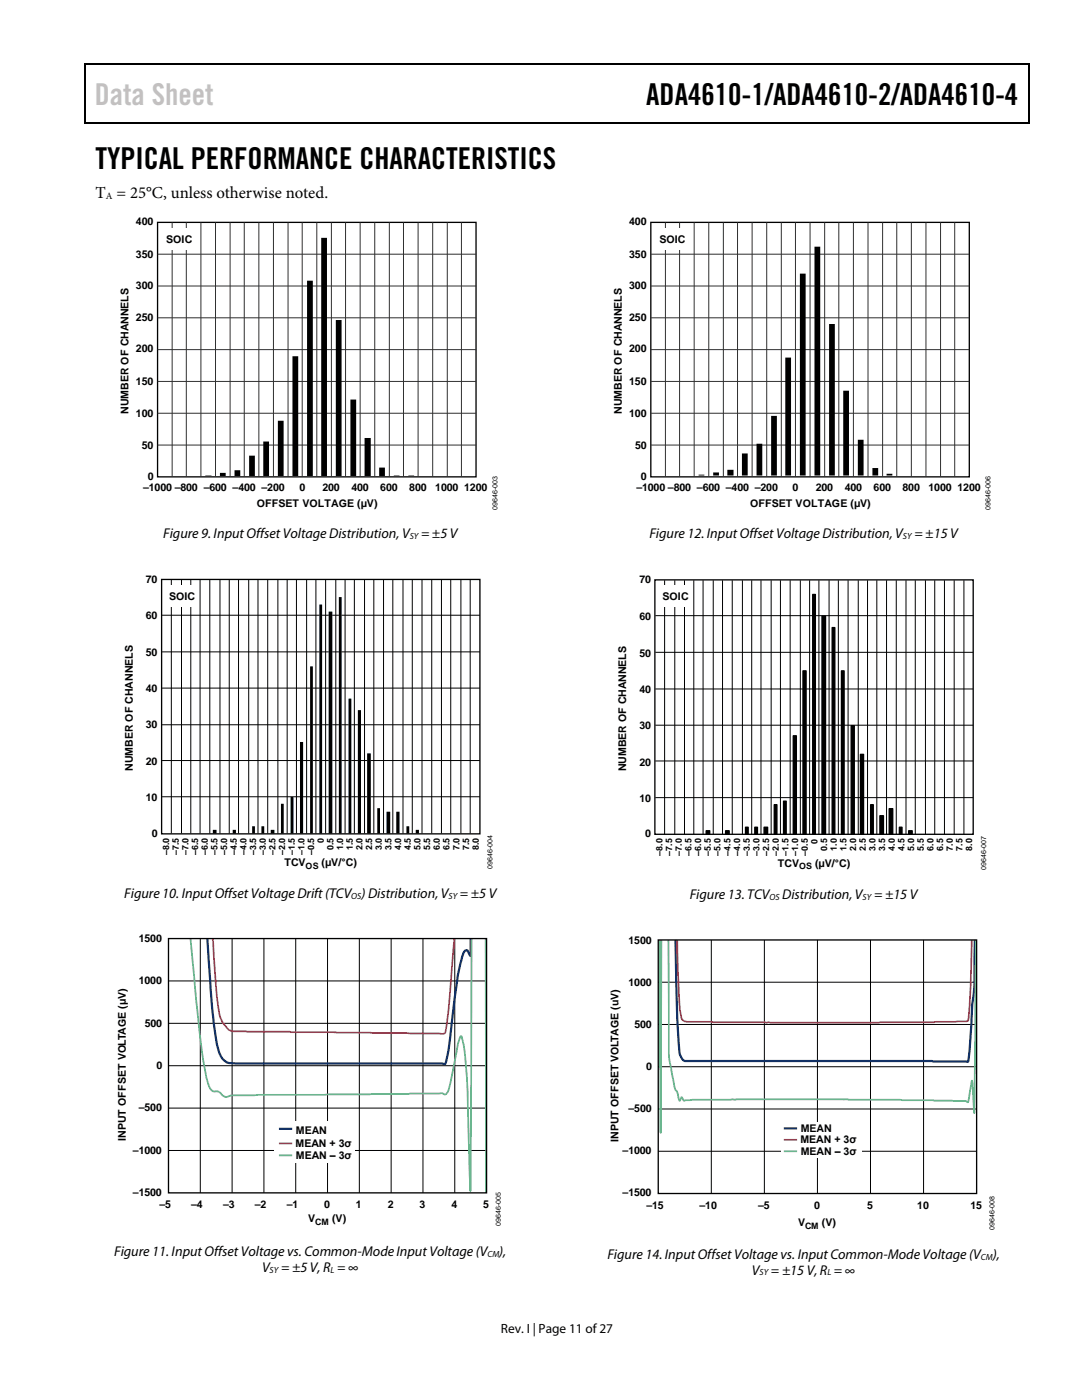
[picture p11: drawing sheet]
<svg xmlns="http://www.w3.org/2000/svg" width="216mm" height="279mm" viewBox="0 0 216 279" stroke-linecap="round" stroke-linejoin="round" font-family="sans-serif">
<g fill="#000">
<path d="M16.9 12.7h.2v1h-.2zM16.9 12.7h.2v.3h-.2zM82.5 12.7h.3v.3h-.3zM205.1 12.7h.3v1h-.3zM205.1 12.7h.3v.3h-.3zM16.9 24.4h.2v.2h-.2zM82.3 24.4h.2v.2h-.2zM205.1 24.4h.3v.2h-.3z"/>
<path d="M81.5 94.9l1.1 .1zM78.6 94.9l1.1 .1zM75.7 93.3h1.1v1.7h-1.1zM72.7 87.4h1.3v7.6h-1.3zM69.9 79.7h1.2v15.3h-1.2zM67 63.9h1.2v31.1h-1.2zM64.1 47.5h1.1v47.5h-1.1zM61.3 56h1.1v39h-1.1zM58.4 71.1h1.1v23.9h-1.1zM55.4 84h1.2v11h-1.2zM52.5 88.1h1.2v6.9h-1.2zM49.7 90.9h1.2v4.1h-1.2zM46.8 93.8h1.1v1.2h-1.1zM43.9 94.4h1.1v.6h-1.1zM41 94.9l1.2 .1z"/>
</g>
<path d="M17 13.7v10.7M17.1 12.8h65.4M82.8 12.8h122.3M205.2 13.7v10.7M17.1 24.5h188" fill="none" stroke="#000" stroke-width=".25"/>
<path d="M31.4 44.4h63.6v50.8h-63.6z" fill="none" stroke="#000" stroke-width=".26"/>
<g fill="none" stroke="#303030" stroke-width=".2">
<path d="M31.4 57.1h63.6M31.4 50.7h63.6M34.4 44.4v50.8M37.2 44.4v50.8M40.1 44.4v50.8M43 44.4v50.8M45.9 44.4v50.8M48.7 44.4v50.8M51.7 44.4v50.8M54.6 44.4v50.8M57.5 44.4v50.8M60.3 44.4v50.8"/>
<path d="M63.2 44.4v50.8M66.1 44.4v50.8M69 44.4v50.8M71.9 44.4v50.8M74.8 44.4v50.8M77.7 44.4v50.8M80.5 44.4v50.8M83.4 44.4v50.8M86.3 44.4v50.8M89.3 44.4v50.8M92.1 44.4v50.8M31.4 76.1h63.6"/>
<path d="M31.4 69.8h63.6M31.4 63.4h63.6M31.4 88.8h63.6M31.4 82.5h63.6"/>
</g>
<path d="M32.5 45.5h6.7v4.3h-6.7z" fill="#fff"/>
<g fill="none" stroke="#000" stroke-width=".2">
<path d="M34.2 115.6v50.7M36.2 115.6v50.7M38.1 115.6v50.7M39.9 115.6v50.7M41.9 115.6v50.7M43.9 115.6v50.7M45.7 115.6v50.7M47.6 115.6v50.7M49.6 115.6v50.7M51.5 115.6v50.7M53.4 115.6v50.7M55.4 115.6v50.7"/>
<path d="M57.3 115.6v50.7M59.2 115.6v50.7M61.2 115.6v50.7M63 115.6v50.7M65 115.6v50.7M67 115.6v50.7M68.9 115.6v50.7M70.7 115.6v50.7M72.7 115.6v50.7M74.6 115.6v50.7M76.5 115.6v50.7M78.4 115.6v50.7"/>
<path d="M80.4 115.6v50.7M82.3 115.6v50.7M84.2 115.6v50.7M86.1 115.6v50.7M88.1 115.6v50.7M89.9 115.6v50.7M92 115.6v50.7M93.8 115.6v50.7M32.3 137.3h63.5M32.3 130.1h63.5M32.3 122.8h63.5M32.3 159h63.5"/>
<path d="M32.3 151.8h63.5M32.3 144.6h63.5"/>
</g>
<path d="M83 165.6h.6v.7h-.6zM81.1 164.9h.5v1.4h-.5zM79.1 162h.6v4.3h-.6zM77.1 162h.8v4.3h-.8zM75.3 161.3h.5v5h-.5zM73.3 150.4h.7v15.9h-.7zM71.4 141.7h.6v24.6h-.6zM69.6 139.4h.5v26.9h-.5zM67.6 119.2h.6v47.1h-.6zM65.6 122.1h.7v44.2h-.7zM63.7 120.7h.6v45.6h-.6zM61.9 133h.5v33.3h-.5zM59.9 148.1h.6v18.2h-.6zM58 159h.5v7.3h-.5zM56.1 160.4h.5v5.9h-.5zM54 165.6h.7v.7h-.7zM52.2 164.9h.5v1.4h-.5zM50.3 164.9h.6v1.4h-.6zM46.4 165.6h.7v.7h-.7zM42.5 165.6h.7v.7h-.7z" fill="#5b9bd5"/>
<path d="M83 165.6h.6v.7h-.6zM81.1 164.9h.5v1.4h-.5zM79.1 162h.6v4.3h-.6zM77.1 162h.8v4.3h-.8zM75.3 161.3h.5v5h-.5zM73.3 150.4h.7v15.9h-.7zM71.4 141.7h.6v24.6h-.6zM69.6 139.4h.5v26.9h-.5zM67.6 119.2h.6v47.1h-.6zM65.6 122.1h.7v44.2h-.7zM63.7 120.7h.6v45.6h-.6zM61.9 133h.5v33.3h-.5zM59.9 148.1h.6v18.2h-.6zM58 159h.5v7.3h-.5zM56.1 160.4h.5v5.9h-.5zM54 165.6h.7v.7h-.7zM52.2 164.9h.5v1.4h-.5zM50.3 164.9h.6v1.4h-.6zM46.4 165.6h.7v.7h-.7zM42.5 165.6h.7v.7h-.7z" fill="#000"/>
<path d="M32.2 115.6h63.6v50.8h-63.6z" fill="none" stroke="#000" stroke-width=".26"/>
<path d="M33 116.8h6.7v4.3h-6.7z" fill="#fff"/>
<g fill="none" stroke="#000" stroke-width=".2">
<path d="M33.6 195.8h63.5M40 187.3v50.8M46.3 187.3v50.8M52.7 187.3v50.8M59 187.3v50.8M65.4 187.3v50.8M71.7 187.3v50.8M78 187.3v50.8M84.4 187.3v50.8M90.7 187.3v50.8M33.6 212.7h63.5M33.6 204.2h63.5"/>
<path d="M33.6 229.6h63.5M33.6 221.1h63.5"/>
</g>
<path d="M41.4 187.3l.4 6.4a97.8 97.8 0 0 0 1.8 16 2.83 2.83 0 0 0 3.1 2.5h41.5l.5 .2 .2-.2a94.7 94.7 0 0 0 1.8-12.4 41.8 41.8 0 0 1 1.8-9.7 .56 .56 0 0 1 .8-.4l.6 1.1v-3.4" fill="none" stroke="#0a347d" stroke-width=".44"/>
<path d="M42.4 187.3l.1 .6a102.7 102.7 0 0 0 1.5 15.3l.7 1.3a2.4 2.4 0 0 0 2.2 1.3l40.7 .5a1.02 1.02 0 0 0 1.1-.1 1.02 1.02 0 0 0 .3-1.1l.5-3.6 1.2-14.2" fill="none" stroke="#e23354" stroke-width=".35"/>
<path d="M38 187.3l1.8 18.6a56.5 56.5 0 0 0 2 11 1.2 1.2 0 0 0 1.5 .9l.7 .3a1.34 1.34 0 0 0 2.1 .5l41.7-.4a.69 .69 0 0 1 .8 .2 1.21 1.21 0 0 0 1-1.3l1.4-6.5a11.4 11.4 0 0 1 .9-3.8h.2a57.6 57.6 0 0 1 1.2 13.1l.6 17.8 .2-50.4M96.9 187.3l.1 50.8" fill="none" stroke="#66b48c" stroke-width=".35"/>
<path d="M33.6 187.3h63.5v50.8h-63.5z" fill="none" stroke="#000" stroke-width=".26"/>
<path d="M54.7 223.8h16.1v8.3h-16.1z" fill="#fff"/>
<path d="M55.7 225.3h2.6" fill="none" stroke="#0a347d" stroke-width=".44"/>
<path d="M55.7 228.2h2.6" fill="none" stroke="#e23354" stroke-width=".35"/>
<path d="M55.7 230.6h2.6" fill="none" stroke="#66b48c" stroke-width=".35"/>
<path d="M129.9 44.4h63.5v50.8h-63.5z" fill="none" stroke="#000" stroke-width=".26"/>
<g fill="none" stroke="#303030" stroke-width=".2">
<path d="M129.9 57.1h63.5M129.9 50.7h63.5M132.8 44.4v50.8M135.6 44.4v50.8M138.5 44.4v50.8M141.4 44.4v50.8M144.3 44.4v50.8M147.2 44.4v50.8M150.1 44.4v50.8M153 44.4v50.8M155.9 44.4v50.8M158.7 44.4v50.8"/>
<path d="M161.6 44.4v50.8M164.6 44.4v50.8M167.4 44.4v50.8M170.3 44.4v50.8M173.2 44.4v50.8M176.1 44.4v50.8M178.9 44.4v50.8M181.8 44.4v50.8M184.8 44.4v50.8M187.7 44.4v50.8M190.5 44.4v50.8M129.9 76.1h63.5"/>
<path d="M129.9 69.8h63.5M129.9 63.4h63.5M129.9 88.8h63.5M129.9 82.5h63.5"/>
</g>
<path d="M130.9 45.5h6.7v4.3h-6.7z" fill="#fff"/>
<path d="M176.9 94.6h1.2v.3h-1.2zM174.1 93.4h1.1v1.5h-1.1zM171.2 87.8h1.1v7.1h-1.1zM168.3 78h1.1v16.9h-1.1zM165.4 64.7h1.2v30.2h-1.2zM162.5 49.2h1.2v45.7h-1.2zM159.6 54.6h1.2v40.3h-1.2zM156.7 71.4h1.1v23.5h-1.1zM153.9 83h1.1v11.9h-1.1zM151 88.6h1.1v6.3h-1.1zM148 90.5h1.2v4.4h-1.2zM145.1 93.8h1.3v1.1h-1.3zM142.3 94.3h1.2v.6h-1.2zM139.4 94.7h1.1v.2h-1.1z" fill="#000"/>
<g fill="none" stroke="#000" stroke-width=".2">
<path d="M132.6 115.8v50.7M134.6 115.8v50.7M136.6 115.8v50.7M138.4 115.8v50.7M140.3 115.8v50.7M142.3 115.8v50.7M144.2 115.8v50.7M146.1 115.8v50.7M148.1 115.8v50.7M150 115.8v50.7M151.8 115.8v50.7M153.9 115.8v50.7"/>
<path d="M155.7 115.8v50.7M157.7 115.8v50.7M159.7 115.8v50.7M161.5 115.8v50.7M163.4 115.8v50.7M165.4 115.8v50.7M167.3 115.8v50.7M169.2 115.8v50.7M171.3 115.8v50.7M173.1 115.8v50.7M175 115.8v50.7M176.9 115.8v50.7"/>
<path d="M178.8 115.8v50.7M180.8 115.8v50.7M182.6 115.8v50.7M184.7 115.8v50.7M186.5 115.8v50.7M188.5 115.8v50.7M190.4 115.8v50.7M192.3 115.8v50.7M130.8 137.5h63.4M130.8 130.2h63.4M130.8 122.9h63.4M130.8 159.2h63.4"/>
<path d="M130.8 151.9h63.4M130.8 144.7h63.4"/>
</g>
<path d="M130.7 115.7h63.5v50.8h-63.5z" fill="none" stroke="#000" stroke-width=".26"/>
<path d="M131.5 116.9h6.7v4.3h-6.7z" fill="#fff"/>
<path d="M181.3 165.8h.7v.7h-.7zM179.5 165.1h.5v1.4h-.5zM177.4 161.4h.7v5.1h-.7zM175.6 162.8h.7v3.7h-.7zM173.7 160.6h.6v5.9h-.6zM171.7 150.5h.6v16h-.6zM169.8 144.8h.7v21.7h-.7zM167.9 133.9h.5v32.6h-.5zM166 125.2h.6v41.3h-.6zM164 123h.7v43.5h-.7zM162.2 118.6h.5v47.9h-.5zM160.2 133.9h.6v32.6h-.6zM158.3 146.8h.6v19.7h-.6zM156.3 159.9h.6v6.6h-.6zM154.5 160.6h.5v5.9h-.5zM152.5 165.1h.7v1.4h-.7zM150.6 165.1h.5v1.4h-.5zM148.8 165.1h.5v1.4h-.5zM144.8 165.8h.7v.7h-.7zM140.9 165.8h.7v.7h-.7z" fill="#5b9bd5"/>
<path d="M181.3 165.8h.7v.7h-.7zM179.5 165.1h.5v1.4h-.5zM177.4 161.4h.7v5.1h-.7zM175.6 162.8h.7v3.7h-.7zM173.7 160.6h.6v5.9h-.6zM171.7 150.5h.6v16h-.6zM169.8 144.8h.7v21.7h-.7zM167.9 133.9h.5v32.6h-.5zM166 125.2h.6v41.3h-.6zM164 123h.7v43.5h-.7zM162.2 118.6h.5v47.9h-.5zM160.2 133.9h.6v32.6h-.6zM158.3 146.8h.6v19.7h-.6zM156.3 159.9h.6v6.6h-.6zM154.5 160.6h.5v5.9h-.5zM152.5 165.1h.7v1.4h-.7zM150.6 165.1h.5v1.4h-.5zM148.8 165.1h.5v1.4h-.5zM144.8 165.8h.7v.7h-.7zM140.9 165.8h.7v.7h-.7z" fill="#000"/>
<g fill="none" stroke="#000" stroke-width=".26">
<path d="M162.2 118.6h.5v47.9h-.5zM160.2 133.9h.6v32.6h-.6zM164 123h.7v43.5h-.7zM166 125.2h.6v41.3h-.6zM167.9 133.9h.5v32.6h-.5zM156.3 159.9h.6v6.6h-.6zM158.3 146.8h.6v19.7h-.6zM169.8 144.8h.7v21.7h-.7zM171.7 150.5h.6v16h-.6zM140.9 165.8h.7v.7h-.7zM144.8 165.8h.7v.7h-.7zM148.8 165.1h.5v1.4h-.5z"/>
<path d="M150.6 165.1h.5v1.4h-.5zM152.5 165.1h.7v1.4h-.7zM154.5 160.6h.5v5.9h-.5zM173.7 160.6h.6v5.9h-.6zM175.6 162.8h.7v3.7h-.7zM177.4 161.4h.7v5.1h-.7zM179.5 165.1h.5v1.4h-.5zM181.3 165.8h.7v.7h-.7z"/>
</g>
<path d="M131.3 196h63.6M141.9 187.6v50.6M152.5 187.6v50.6M163.1 187.6v50.6M173.7 187.6v50.6M184.3 187.6v50.6M131.3 212.9h63.6M131.3 204.5h63.6M131.3 229.8h63.6M131.3 221.3h63.6" fill="none" stroke="#000" stroke-width=".2"/>
<path d="M134.8 187.6l.1 6.4a164.8 164.8 0 0 0 .8 16.5 1.52 1.52 0 0 0 2 1.2h48.3l7 .2 .2-.1 .3-2.6 .5-8.9a50.6 50.6 0 0 0 .5-9.5v-3.2" fill="none" stroke="#0a347d" stroke-width=".44"/>
<path d="M135.1 187.6a127.9 127.9 0 0 0 .8 15.1 1.37 1.37 0 0 0 1.8 1.2l15.3 .2h22.4l15.2-.2 2.3-.1 .3-.1a179.4 179.4 0 0 0 .7-16.1" fill="none" stroke="#e23354" stroke-width=".35"/>
<path d="M131.7 187.6l.1 38.4 .2-38.4M133.4 187.6l.1 17.8a39.5 39.5 0 0 0 1 11l.2 1a4.7 4.7 0 0 1 .9 2.3l.4-.7 .6 .7 1.5-.2 8.1-.1h22.8l20.9 .3h2.9l.3 .3 .2-.4 .6-3.9 .5 6.4 .3-34.5" fill="none" stroke="#66b48c" stroke-width=".35"/>
<path d="M155.8 224h16.1v7.1h-16.1z" fill="#fff"/>
<path d="M156.4 225.2h2.7" fill="none" stroke="#0a347d" stroke-width=".44"/>
<path d="M156.4 227.5h2.7" fill="none" stroke="#e23354" stroke-width=".35"/>
<path d="M156.4 229.8h2.7" fill="none" stroke="#66b48c" stroke-width=".35"/>
<path d="M131.3 187.6h63.6v50.6h-63.6z" fill="none" stroke="#000" stroke-width=".26"/>
<text font-size="6" fill="#c1c1c1" x="18.9" y="21">Data Sheet</text>
<g font-size="6">
<text x="128.9" y="21">ADA4610-1/ADA4610-2/ADA4610-4</text>
<text x="19" y="33.7">TYPICAL PERFORMANCE CHARACTERISTICS</text>
</g>
<text font-size="3.3" x="19" y="39.6">T = 25°C, unless otherwise noted.</text>
<g font-size="2.8">
<text x="32.6" y="107.4">Figure 9. Input Offset Voltage Distribution, V</text>
<text x="84" y="107.4">= ±5 V</text>
<text x="129.6" y="107.4">Figure 12. Input Offset Voltage Distribution, V</text>
<text x="182.5" y="107.4">= ±15 V</text>
<text x="24.8" y="179.2">Figure 10. Input Offset Voltage Drift(TCV )Distribution, V</text>
<text x="91.7" y="179.2">= ±5 V</text>
<text x="137.6" y="179.5">Figure 13. TCV</text>
<text x="156.1" y="179.5">Distribution, V</text>
<text x="174.4" y="179.5">= ±15 V</text>
<text x="22.8" y="250.7">Figure 11. Input Offset Voltage vs. Common-ModeInputVoltage (V</text>
<text x="99.6" y="250.7">),</text>
<text x="121.2" y="251.2">Figure 14. Input Offset Voltage vs. InputCommon-Mode Voltage (V</text>
<text x="198.1" y="251.2">),</text>
<text x="52.3" y="253.9">V</text>
<text x="56.1" y="253.9">= ±5 V, R = ∞</text>
<text x="150" y="254.4">V</text>
<text x="153.8" y="254.4">= ±15 V, R = ∞</text>
</g>
<text font-size="2.7" x="99.9" y="266">Rev. I | Page 11 of27</text>
<g font-size="2.1">
<text x="27.1" y="44.9">400</text>
<text x="125.5" y="44.9">400</text>
<text x="27.1" y="51.4">350</text>
<text x="33.1" y="48.4">SOIC</text>
<text x="125.5" y="51.4">350</text>
<text x="131.6" y="48.4">SOIC</text>
<text x="27.1" y="57.7">300</text>
<text x="125.5" y="57.7">300</text>
<text x="27.1" y="64.1">250</text>
<text x="125.5" y="64.1">250</text>
<text x="27.1" y="70.3">200</text>
<text x="125.5" y="70.3">200</text>
<text x="27.1" y="76.8">150</text>
<text x="125.5" y="76.8">150</text>
<text x="25.7" y="82.6" transform="rotate(-90 25.7 82.6)">NUMBER OF CHANNELS</text>
<text x="27.1" y="83.2">100</text>
<text x="124.1" y="82.6" transform="rotate(-90 124.1 82.6)">NUMBER OF CHANNELS</text>
<text x="125.5" y="83.2">100</text>
<text x="28.3" y="89.5">50</text>
<text x="126.7" y="89.5">50</text>
<text x="29.5" y="95.7">0</text>
<text x="127.9" y="95.7">0</text>
<text x="28.6" y="98">–1000 –800 –600 –400 –200</text>
<text x="51.2" y="101.1">OFFSET VOLTAGE (µV)</text>
<text x="59.7" y="98">0</text>
<text x="64.3" y="98">200</text>
<text x="70.1" y="98">400</text>
<text x="75.9" y="98">600</text>
<text x="81.7" y="98">800</text>
<text x="86.9" y="98">1000</text>
<text x="92.6" y="98">1200</text>
<text x="127" y="98">–1000 –800 –600 –400 –200</text>
<text x="149.7" y="101.1">OFFSET VOLTAGE (µV)</text>
<text x="158.2" y="98">0</text>
<text x="162.8" y="98">200</text>
<text x="168.5" y="98">400</text>
<text x="174.3" y="98">600</text>
<text x="180.1" y="98">800</text>
<text x="185.3" y="98">1000</text>
<text x="191.1" y="98">1200</text>
<text x="29.1" y="116.3">70</text>
<text x="33.7" y="119.7">SOIC</text>
<text x="127.6" y="116.4">70</text>
<text x="132.2" y="119.8">SOIC</text>
<text x="29.1" y="123.6">60</text>
<text x="127.6" y="123.7">60</text>
<text x="29.1" y="131">50</text>
<text x="127.6" y="131.1">50</text>
<text x="29.1" y="138.2">40</text>
<text x="127.6" y="138.3">40</text>
<text x="29.1" y="145.4">30</text>
<text x="127.6" y="145.5">30</text>
<text x="26.5" y="153.8" transform="rotate(-90 26.5 153.8)">NUMBER OF CHANNELS</text>
<text x="29.1" y="152.8">20</text>
<text x="124.9" y="153.9" transform="rotate(-90 124.9 153.9)">NUMBER OF CHANNELS</text>
<text x="127.6" y="152.9">20</text>
<text x="29.1" y="159.9">10</text>
<text x="127.6" y="160.1">10</text>
<text x="30.3" y="167">0</text>
<text x="128.8" y="167.1">0</text>
<text x="56.8" y="172.8">TCV</text>
<text x="64.2" y="172.8">(µV/°C)</text>
<text x="155.2" y="173">TCV</text>
<text x="162.6" y="173">(µV/°C)</text>
<text x="27.7" y="188">1500</text>
<text x="125.4" y="188.3">1500</text>
<text x="27.7" y="196.5">1000</text>
<text x="125.4" y="196.7">1000</text>
<text x="28.9" y="204.9">500</text>
<text x="126.6" y="205.1">500</text>
<text x="31.2" y="213.3">0</text>
<text x="129" y="213.5">0</text>
<text x="27.7" y="221.8">–500</text>
<text x="125.4" y="222">–500</text>
<text x="25.1" y="227.7" transform="rotate(-90 25.1 227.7)">INPUT OFFSET VOLTAGE (µV)</text>
<text x="59" y="226.3">MEAN</text>
<text x="123.4" y="227.9" transform="rotate(-90 123.4 227.9)">INPUT OFFSET VOLTAGE (uV)</text>
<text x="159.8" y="225.9">MEAN</text>
<text x="26.5" y="230.2">–1000</text>
<text x="59" y="228.9">MEAN + 3σ</text>
<text x="59" y="231.3">MEAN – 3σ</text>
<text x="124.2" y="230.4">–1000</text>
<text x="159.7" y="228">MEAN + 3σ</text>
<text x="159.8" y="230.5">MEAN – 3σ</text>
<text x="26.5" y="238.6">–1500</text>
<text x="124.2" y="238.8">–1500</text>
<text x="31.8" y="241.1">–5</text>
<text x="38.2" y="241.1">–4</text>
<text x="44.5" y="241.1">–3</text>
<text x="50.9" y="241.1">–2</text>
<text x="57.2" y="241.1">–1</text>
<text x="61.5" y="243.9">V</text>
<text x="64.7" y="241.1">0</text>
<text x="66.3" y="243.9">(V)</text>
<text x="71" y="241.1">1</text>
<text x="77.4" y="241.1">2</text>
<text x="83.7" y="241.1">3</text>
<text x="90.1" y="241.1">4</text>
<text x="96.4" y="241.1">5</text>
<text x="129" y="241.2">–15</text>
<text x="139.6" y="241.2">–10</text>
<text x="151.3" y="241.2">–5</text>
<text x="159.2" y="244.7">V</text>
<text x="162.4" y="241.2">0</text>
<text x="164" y="244.7">(V)</text>
<text x="173" y="241.2">5</text>
<text x="183" y="241.2">10</text>
<text x="193.6" y="241.2">15</text>
</g>
<text font-size="1.9" x="21.1" y="39.8">A</text>
<g font-size="1.8">
<text x="81.7" y="107.6">SY</text>
<text x="180.2" y="107.6">SY</text>
<text x="33.8" y="170.7" transform="rotate(-90 33.8 170.7)">–8.0</text>
<text x="35.7" y="170.7" transform="rotate(-90 35.7 170.7)">–7.5</text>
<text x="37.6" y="170.7" transform="rotate(-90 37.6 170.7)">–7.0</text>
<text x="39.5" y="170.7" transform="rotate(-90 39.5 170.7)">–6.5</text>
<text x="41.5" y="170.7" transform="rotate(-90 41.5 170.7)">–6.0</text>
<text x="43.4" y="170.7" transform="rotate(-90 43.4 170.7)">–5.5</text>
<text x="45.3" y="170.7" transform="rotate(-90 45.3 170.7)">–5.0</text>
<text x="47.3" y="170.7" transform="rotate(-90 47.3 170.7)">–4.5</text>
<text x="49.2" y="170.7" transform="rotate(-90 49.2 170.7)">–4.0</text>
<text x="51.1" y="170.7" transform="rotate(-90 51.1 170.7)">–3.5</text>
<text x="53.1" y="170.7" transform="rotate(-90 53.1 170.7)">–3.0</text>
<text x="55" y="170.7" transform="rotate(-90 55 170.7)">–2.5</text>
<text x="56.9" y="170.7" transform="rotate(-90 56.9 170.7)">–2.0</text>
<text x="58.8" y="170.7" transform="rotate(-90 58.8 170.7)">–1.5</text>
<text x="60.8" y="170.7" transform="rotate(-90 60.8 170.7)">–1.0</text>
<text x="61" y="173.4">OS</text>
<text x="62.7" y="170.7" transform="rotate(-90 62.7 170.7)">–0.5</text>
<text x="64.6" y="168.2" transform="rotate(-90 64.6 168.2)">0</text>
<text x="66.6" y="169.7" transform="rotate(-90 66.6 169.7)">0.5</text>
<text x="68.5" y="169.7" transform="rotate(-90 68.5 169.7)">1.0</text>
<text x="70.4" y="169.7" transform="rotate(-90 70.4 169.7)">1.5</text>
<text x="72.4" y="169.7" transform="rotate(-90 72.4 169.7)">2.0</text>
<text x="74.3" y="169.7" transform="rotate(-90 74.3 169.7)">2.5</text>
<text x="76.2" y="169.7" transform="rotate(-90 76.2 169.7)">3.0</text>
<text x="78.1" y="169.7" transform="rotate(-90 78.1 169.7)">3.5</text>
<text x="80.1" y="169.7" transform="rotate(-90 80.1 169.7)">4.0</text>
<text x="82" y="169.7" transform="rotate(-90 82 169.7)">4.5</text>
<text x="83.9" y="169.7" transform="rotate(-90 83.9 169.7)">5.0</text>
<text x="85.9" y="169.7" transform="rotate(-90 85.9 169.7)">5.5</text>
<text x="87.8" y="169.7" transform="rotate(-90 87.8 169.7)">6.0</text>
<text x="89.7" y="169.7" transform="rotate(-90 89.7 169.7)">6.5</text>
<text x="91.7" y="169.7" transform="rotate(-90 91.7 169.7)">7.0</text>
<text x="93.6" y="169.7" transform="rotate(-90 93.6 169.7)">7.5</text>
<text x="95.5" y="169.7" transform="rotate(-90 95.5 169.7)">8.0</text>
<text x="132.2" y="170.8" transform="rotate(-90 132.2 170.8)">–8.0</text>
<text x="134.1" y="170.8" transform="rotate(-90 134.1 170.8)">–7.5</text>
<text x="136.1" y="170.8" transform="rotate(-90 136.1 170.8)">–7.0</text>
<text x="138" y="170.8" transform="rotate(-90 138 170.8)">–6.5</text>
<text x="139.9" y="170.8" transform="rotate(-90 139.9 170.8)">–6.0</text>
<text x="141.9" y="170.8" transform="rotate(-90 141.9 170.8)">–5.5</text>
<text x="143.8" y="170.8" transform="rotate(-90 143.8 170.8)">–5.0</text>
<text x="145.7" y="170.8" transform="rotate(-90 145.7 170.8)">–4.5</text>
<text x="147.7" y="170.8" transform="rotate(-90 147.7 170.8)">–4.0</text>
<text x="149.6" y="170.8" transform="rotate(-90 149.6 170.8)">–3.5</text>
<text x="151.5" y="170.8" transform="rotate(-90 151.5 170.8)">–3.0</text>
<text x="153.5" y="170.8" transform="rotate(-90 153.5 170.8)">–2.5</text>
<text x="155.4" y="170.8" transform="rotate(-90 155.4 170.8)">–2.0</text>
<text x="157.3" y="170.8" transform="rotate(-90 157.3 170.8)">–1.5</text>
<text x="159.2" y="170.8" transform="rotate(-90 159.2 170.8)">–1.0</text>
<text x="159.5" y="173.5">OS</text>
<text x="161.2" y="170.8" transform="rotate(-90 161.2 170.8)">–0.5</text>
<text x="163.1" y="168.3" transform="rotate(-90 163.1 168.3)">0</text>
<text x="165" y="169.8" transform="rotate(-90 165 169.8)">0.5</text>
<text x="167" y="169.8" transform="rotate(-90 167 169.8)">1.0</text>
<text x="168.9" y="169.8" transform="rotate(-90 168.9 169.8)">1.5</text>
<text x="170.8" y="169.8" transform="rotate(-90 170.8 169.8)">2.0</text>
<text x="172.8" y="169.8" transform="rotate(-90 172.8 169.8)">2.5</text>
<text x="174.7" y="169.8" transform="rotate(-90 174.7 169.8)">3.0</text>
<text x="176.6" y="169.8" transform="rotate(-90 176.6 169.8)">3.5</text>
<text x="178.5" y="169.8" transform="rotate(-90 178.5 169.8)">4.0</text>
<text x="180.5" y="169.8" transform="rotate(-90 180.5 169.8)">4.5</text>
<text x="182.4" y="169.8" transform="rotate(-90 182.4 169.8)">5.0</text>
<text x="184.3" y="169.8" transform="rotate(-90 184.3 169.8)">5.5</text>
<text x="186.3" y="169.8" transform="rotate(-90 186.3 169.8)">6.0</text>
<text x="188.2" y="169.8" transform="rotate(-90 188.2 169.8)">6.5</text>
<text x="190.1" y="169.8" transform="rotate(-90 190.1 169.8)">7.0</text>
<text x="192.1" y="169.8" transform="rotate(-90 192.1 169.8)">7.5</text>
<text x="194" y="169.8" transform="rotate(-90 194 169.8)">8.0</text>
<text x="70.1" y="179.3">OS</text>
<text x="89.5" y="179.3">SY</text>
<text x="153.5" y="179.7">OS</text>
<text x="172.1" y="179.7">SY</text>
<text x="62.9" y="244.4">CM</text>
<text x="160.7" y="245.2">CM</text>
<text x="97.3" y="250.9">CM</text>
<text x="195.7" y="251.4">CM</text>
<text x="53.8" y="254.1">SY</text>
<text x="66" y="254.1">L</text>
<text x="151.6" y="254.6">SY</text>
<text x="165.1" y="254.6">L</text>
</g>
<g font-size="1.4">
<text x="99.2" y="101.7" transform="rotate(-90 99.2 101.7)">09646-003</text>
<text x="197.7" y="101.7" transform="rotate(-90 197.7 101.7)">09646-006</text>
<text x="98.3" y="173.4" transform="rotate(-90 98.3 173.4)">09646-004</text>
<text x="196.7" y="173.5" transform="rotate(-90 196.7 173.5)">09646-007</text>
<text x="99.9" y="244.6" transform="rotate(-90 99.9 244.6)">09646-005</text>
<text x="198.4" y="245.5" transform="rotate(-90 198.4 245.5)">09646-008</text>
</g>
</svg>
